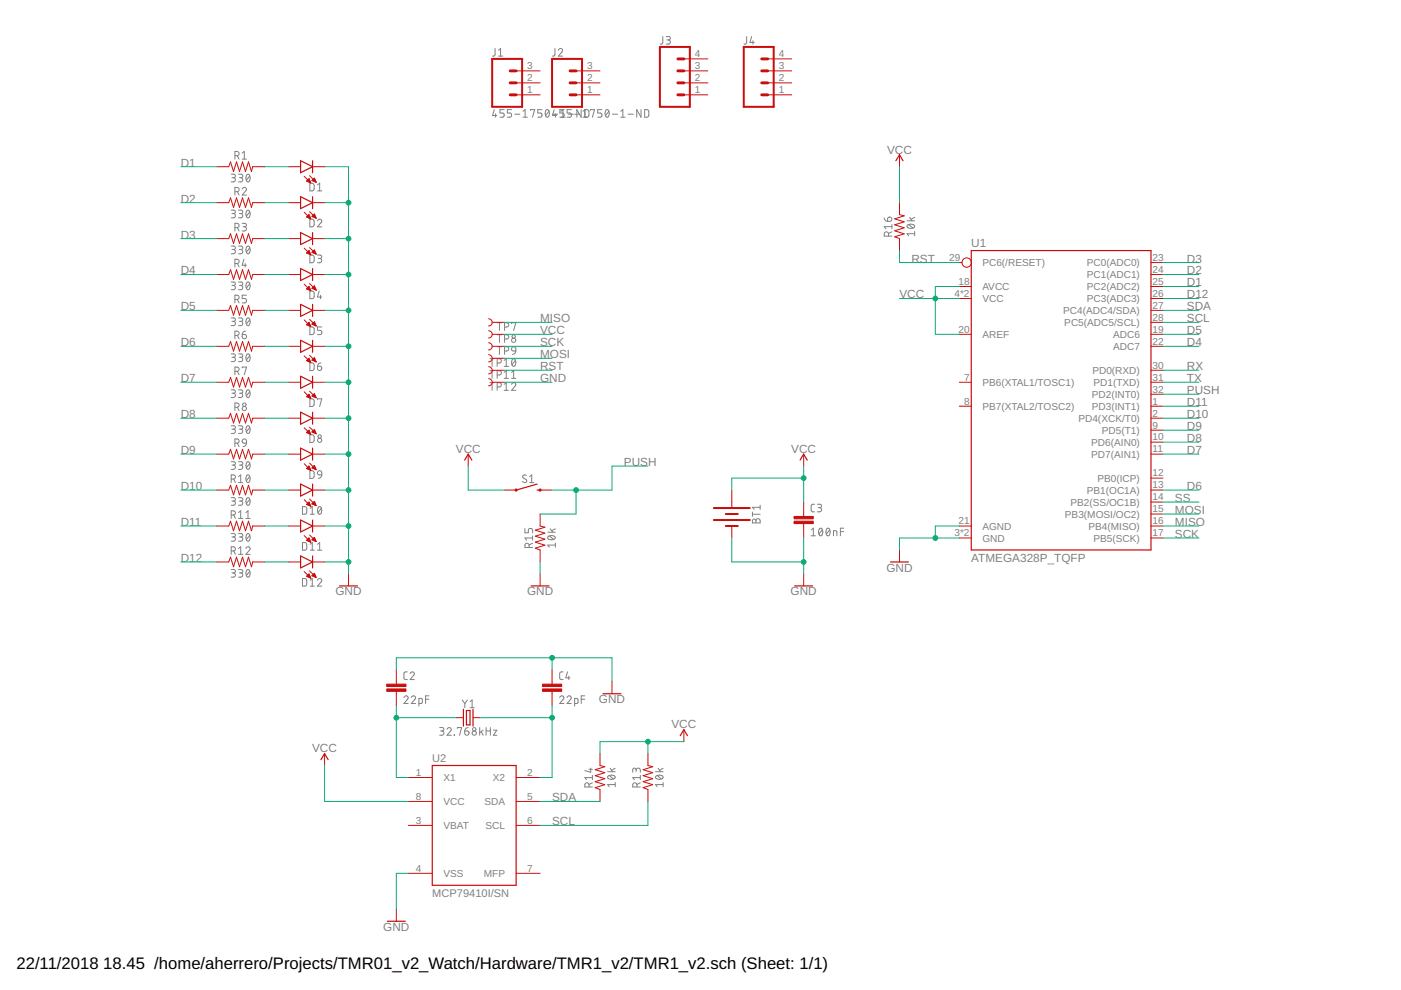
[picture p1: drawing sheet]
<svg xmlns="http://www.w3.org/2000/svg" width="297mm" height="210mm" viewBox="0 0 297 210" stroke-linecap="round" stroke-linejoin="round" font-family="sans-serif">
<g fill="none" stroke="#808080" stroke-width=".21">
<path d="M105 10.3l-.1 1.4-.5 .2M105.7 11.9h.9M105.7 10.6l.4-.3v1.6M117.7 10.3l-.1 1.4-.5 .2M118.4 10.6a.44 .44 0 0 1 .6-.3 .44 .44 0 0 1 .1 .7l-.7 .9h.9M140.5 7.7v1.4l-.5 .3M141.2 7.7h.6a.36 .36 0 0 1 .3 .4 .36 .36 0 0 1-.3 .4h-.4M141.7 8.5a.44 .44 0 0 1 .4 .4 .44 .44 0 0 1-.4 .5h-.5M158.3 7.7v1.4l-.5 .3M159.4 7.7l-.4 1.3h.9M159.6 8.6v.8M49 36.9h.6a.37 .37 0 0 1 .3 .4 .37 .37 0 0 1-.3 .4h-.4"/>
<path d="M49.5 37.7a.44 .44 0 0 1 .4 .4 .44 .44 0 0 1-.4 .5h-.5M49.8 33h.4a.46 .46 0 0 0 .5-.4 .46 .46 0 0 0-.5-.5h-.4v1.6M50.3 33l.4 .7M50.6 36.9h.5a.37 .37 0 0 1 .4 .4 .37 .37 0 0 1-.4 .4h-.3M51 37.7a.44 .44 0 0 1 .5 .4 .44 .44 0 0 1-.5 .5h-.4M51.4 32.5l.4-.4v1.6M51.4 33.7h.9M52.3 37l.3-.1a.97 .97 0 0 1 0 1.7 1.02 1.02 0 0 1-.3-1.6zM53 37.3l-.8 .9M65.7 38.8l.6 .1 .3 .2v.9l-.3 .4-.6 .1zM67.3 39.2l.5-.4v1.7M104.8 23.2l-.4 1.3h.9"/>
<path d="M105.1 24.1v.7M106.9 23.2h-.9v.8h.5a.45 .45 0 0 1 .4 .4 .45 .45 0 0 1-.4 .4h-.5M108.5 23.2h-.9v.8h.5a.45 .45 0 0 1 .4 .4 .45 .45 0 0 1-.4 .4h-.5M109.1 24.2h1.1M110.9 24.8h.9M110.9 23.6l.4-.4v1.6M112.5 23.4v-.2h.9l-.5 1.6M114.9 23.2h-.9v.8h.6a.45 .45 0 0 1 .3 .4 .45 .45 0 0 1-.3 .4h-.6M115.8 23.3l.2-.1a.95 .95 0 0 1 0 1.6 1 1 0 0 1-.2-1.5zM116.4 23.6l-.7 .9M117.2 24.2h1M117.5 23.2l-.4 1.3h.9"/>
<path d="M117.8 24.1v.7M118.7 24.8h1.1M118.9 23.6l.5-.4v1.6M119.6 23.2h-.9v.8h.5a.45 .45 0 0 1 .4 .4 .45 .45 0 0 1-.4 .4M120.5 24.2h1.1M121.2 23.2h-1v.8h.6a.45 .45 0 0 1 .4 .4 .45 .45 0 0 1-.4 .4h-.6M121.8 24.2h1.1M123.2 23.2v1.6l-.9-1.6v1.6M123.6 24.8h.9M123.6 23.6l.4-.4v1.6M124 24.8v-1.6l.6 .1 .2 .2v1.1l-.4 .2M125.2 23.4v-.2h.8l-.4 1.6"/>
<path d="M127.6 23.2h-.9v.8h.6a.45 .45 0 0 1 .3 .4 .45 .45 0 0 1-.3 .4h-.6M128.5 23.3l.2-.1a.95 .95 0 0 1 0 1.6 1 1 0 0 1-.2-1.5zM129.1 23.6l-.7 .9M129.9 24.2h1M131.6 24.8h.9M131.6 23.6l.5-.4v1.6M133.2 24.2h1.1M135.9 23.2v1.6l-.9-1.6v1.6M136.7 23.2l.6 .1 .2 .2v1.1l-.2 .2h-.6zM49 44.6h.6a.36 .36 0 0 1 .3 .3 .36 .36 0 0 1-.3 .4h-.4M49 52.2h.6a.36 .36 0 0 1 .3 .3 .36 .36 0 0 1-.3 .4h-.4M49 59.8h.6a.36 .36 0 0 1 .3 .4 .36 .36 0 0 1-.3 .3h-.4"/>
<path d="M49.5 45.3a.46 .46 0 0 1 .4 .4 .46 .46 0 0 1-.4 .5h-.5M49.5 52.9a.46 .46 0 0 1 .4 .5 .46 .46 0 0 1-.4 .4h-.5M49.8 40.6h.4a.46 .46 0 0 0 .5-.4 .46 .46 0 0 0-.5-.5h-.4v1.7M49.8 48.3h.4a.46 .46 0 0 0 .5-.5 .46 .46 0 0 0-.5-.5h-.4v1.7M49.8 55.9h.4a.46 .46 0 0 0 .5-.5 .46 .46 0 0 0-.5-.4h-.4v1.6M50.3 40.6l.4 .8M50.3 48.3l.4 .7M50.3 55.9l.4 .7M50.6 44.6h.5a.36 .36 0 0 1 .4 .3 .36 .36 0 0 1-.4 .4h-.3M50.6 52.2h.5a.36 .36 0 0 1 .4 .3 .36 .36 0 0 1-.4 .4h-.3M50.6 59.8h.5a.36 .36 0 0 1 .4 .4 .36 .36 0 0 1-.4 .3h-.3M51 45.3a.46 .46 0 0 1 .5 .4 .46 .46 0 0 1-.5 .5h-.4"/>
<path d="M51 52.9a.46 .46 0 0 1 .5 .5 .46 .46 0 0 1-.5 .4h-.4M51.4 40.1a.44 .44 0 0 1 .6-.3 .44 .44 0 0 1 .1 .6l-.7 1h.9M51.4 47.3h.5a.36 .36 0 0 1 .4 .4 .36 .36 0 0 1-.4 .4h-.4M51.7 55l-.3 1.2h.9M51.8 48.1a.46 .46 0 0 1 .5 .4 .46 .46 0 0 1-.5 .5h-.4M52 55.9v.7M52.3 44.7l.3-.1a.97 .97 0 0 1 0 1.6 1.02 1.02 0 0 1-.3-1.5zM52.3 52.3l.3-.1a.97 .97 0 0 1 0 1.6 1.02 1.02 0 0 1-.3-1.5zM52.3 59.9l.3-.1a.97 .97 0 0 1 0 1.6 1.02 1.02 0 0 1-.3-1.5zM53 44.9l-.8 .9M53 52.5l-.8 .9M65.7 46.5h.6l.3 .2v.9l-.3 .4-.6 .1z"/>
<path d="M65.7 54.1h.6l.3 .3v.9l-.3 .4h-.6zM67.3 46.8a.45 .45 0 0 1 .6-.3 .45 .45 0 0 1 .2 .7l-.8 .9h.9M67.3 54.1h.6a.36 .36 0 0 1 .3 .3 .36 .36 0 0 1-.3 .4h-.4M67.3 40.5h.9M67.8 54.8a.46 .46 0 0 1 .4 .5 .46 .46 0 0 1-.4 .4h-.5M187.5 46.2l.3 .6 .4 .1M188.3 46.1a.46 .46 0 0 1 .7 .2 .46 .46 0 0 1-.3 .6h-.5zM188.4 50.1v-.5a.46 .46 0 0 0-.5-.5 .46 .46 0 0 0-.4 .5v.5h1.6M189.1 49.1l-.7 .4M189.1 48h-1.6l.3 .5M189.1 47.6v.9M192.3 46.8h1.6"/>
<path d="M192.4 47.7a1.02 1.02 0 0 1 1.5 .3 .97 .97 0 0 1-1.6 0zM192.7 47.6l.9 .7M192.8 46.1l.6 .7M193.9 49.6h-1.6l.4 .4M193.9 49.1v.9M193.9 46.1l-.7 .4M49 67.4h.6a.36 .36 0 0 1 .3 .4 .36 .36 0 0 1-.3 .3h-.4M49 75h.6a.36 .36 0 0 1 .3 .4 .36 .36 0 0 1-.3 .4h-.4M49.5 60.5a.46 .46 0 0 1 .4 .5 .46 .46 0 0 1-.4 .4h-.5M49.5 68.1a.46 .46 0 0 1 .4 .5 .46 .46 0 0 1-.4 .4h-.5M49.5 75.8a.46 .46 0 0 1 .4 .4 .46 .46 0 0 1-.4 .5h-.5M49.8 63.5h.4a.46 .46 0 0 0 .5-.5 .46 .46 0 0 0-.5-.4h-.4v1.6"/>
<path d="M49.8 71.1h.4a.46 .46 0 0 0 .5-.4 .46 .46 0 0 0-.5-.5h-.4v1.6M49.8 78.7h.4a.46 .46 0 0 0 .5-.4 .46 .46 0 0 0-.5-.5h-.4v1.7M50.3 63.5l.4 .7M50.3 71.1l.4 .7M50.3 78.7l.4 .8M50.6 67.4h.5a.36 .36 0 0 1 .4 .4 .36 .36 0 0 1-.4 .3h-.3M50.6 75h.5a.36 .36 0 0 1 .4 .4 .36 .36 0 0 1-.4 .4h-.3M51 60.5a.46 .46 0 0 1 .5 .5 .46 .46 0 0 1-.5 .4h-.4M51 68.1a.46 .46 0 0 1 .5 .5 .46 .46 0 0 1-.5 .4h-.4M51 75.8a.46 .46 0 0 1 .5 .4 .46 .46 0 0 1-.5 .5h-.4M51.4 70.9h.5a.45 .45 0 0 1 .4 .5 .45 .45 0 0 1-.5 .4 .45 .45 0 0 1-.4-.4zM51.4 78v-.2h.9l-.5 1.7"/>
<path d="M52.1 70.2l-.6 .3-.1 .4M52.3 62.6h-.9v.7h.5a.46 .46 0 0 1 .4 .5 .46 .46 0 0 1-.4 .4h-.5M52.3 67.5l.3-.1a.97 .97 0 0 1 0 1.6 1.02 1.02 0 0 1-.3-1.5zM52.3 75.1l.3-.1a.97 .97 0 0 1 0 1.7 1.02 1.02 0 0 1-.3-1.6zM53 60.2l-.8 .9M53 67.8l-.8 .9M53 75.4l-.8 .9M65.7 61.7h.6l.3 .3v.9l-.3 .4h-.6zM65.7 69.3l.6 .1 .3 .2v.9l-.3 .4-.6 .1zM65.7 76.9l.6 .1 .3 .2v.9l-.3 .4-.6 .1zM67.3 77.7h.6a.45 .45 0 0 1 .3 .5 .45 .45 0 0 1-.5 .4 .45 .45 0 0 1-.4-.5zM67.7 61.7l-.4 1.3h.9"/>
<path d="M67.9 62.6v.7M68 76.9l-.4 .2-.3 .6M68.2 69.3h-.9v.7h.6a.46 .46 0 0 1 .3 .5 .46 .46 0 0 1-.3 .5h-.6M103.9 76.1h.9M103.9 78.6h.9M104.3 76.1v1.6M104.3 78.6v1.6M105.4 77h.5a.46 .46 0 0 0 .4-.5 .46 .46 0 0 0-.4-.4h-.5v1.6M105.4 79.5h.5a.46 .46 0 0 0 .4-.5 .46 .46 0 0 0-.4-.4h-.5v1.6M105.4 71h.9M105.4 68.4h.9M105.4 73.5h.9"/>
<path d="M105.9 68.4v1.7M105.9 71v1.6M105.9 73.5v1.6M106.9 76.4l.4-.3v1.6M106.9 79l.4-.4v1.6M106.9 77.7h.9M107 69.3h.4a.46 .46 0 0 0 .5-.4 .46 .46 0 0 0-.5-.5h-.4v1.7M107 71.9h.4a.46 .46 0 0 0 .5-.5 .46 .46 0 0 0-.5-.4h-.4v1.6M107 74.4h.4a.46 .46 0 0 0 .5-.4 .46 .46 0 0 0-.5-.5h-.4v1.6M108.5 68.6v-.2h.9l-.5 1.7M108.5 79l.4-.4v1.6M108.6 73.6l.3-.1 .3 .1 .2 .8-.8-.1-.1-.3z"/>
<path d="M108.7 76.2l.1-.1a.8 .8 0 0 1 .6 .5 .8 .8 0 0 1-.2 .8l-.3 .3a1.04 1.04 0 0 1-.2-1.5zM109.3 76.4l-.8 .9M109.4 74.4l-.3 .6-.5 .1M49 82.7h.6a.36 .36 0 0 1 .3 .3 .36 .36 0 0 1-.3 .4h-.4M49 90.3h.6a.36 .36 0 0 1 .3 .3 .36 .36 0 0 1-.3 .4h-.4M49 97.9h.6a.36 .36 0 0 1 .3 .4 .36 .36 0 0 1-.3 .3h-.4M49.5 83.4a.46 .46 0 0 1 .4 .4 .46 .46 0 0 1-.4 .5h-.5M49.5 91a.46 .46 0 0 1 .4 .5 .46 .46 0 0 1-.4 .4h-.5M49.5 98.6a.46 .46 0 0 1 .4 .5 .46 .46 0 0 1-.4 .4h-.5M49.8 86.4h.4a.46 .46 0 0 0 .5-.5 .46 .46 0 0 0-.5-.5h-.4v1.7M49.8 94h.4a.44 .44 0 0 0 .5-.5 .44 .44 0 0 0-.5-.4h-.4v1.6M50.3 86.4l.4 .7"/>
<path d="M50.3 94l.4 .7M50.6 82.7h.5a.36 .36 0 0 1 .4 .3 .36 .36 0 0 1-.4 .4h-.3M50.6 90.3h.5a.36 .36 0 0 1 .4 .3 .36 .36 0 0 1-.4 .4h-.3M50.6 97.9h.5a.36 .36 0 0 1 .4 .4 .36 .36 0 0 1-.4 .3h-.3M51 83.4a.46 .46 0 0 1 .5 .4 .46 .46 0 0 1-.5 .5h-.4M51 91a.46 .46 0 0 1 .5 .5 .46 .46 0 0 1-.5 .4h-.4M51 98.6a.46 .46 0 0 1 .5 .5 .46 .46 0 0 1-.5 .4h-.4M51.5 93.2l.3-.1 .3 .1 .2 .8-.8-.1-.1-.4zM52.3 94l-.2 .4-.6 .3M52.3 82.8l.3-.1a.97 .97 0 0 1 0 1.6 1.02 1.02 0 0 1-.3-1.5zM52.3 90.4l.3-.1a.97 .97 0 0 1 0 1.6 1.03 1.03 0 0 1-.3-1.5zM52.3 98l.3-.1a.97 .97 0 0 1 0 1.6 1.03 1.03 0 0 1-.3-1.5z"/>
<path d="M53 83l-.8 .9M53 90.6l-.8 .9M53 98.3l-.8 .8M65.7 84.6h.6l.3 .2v.9l-.3 .4-.6 .1zM65.7 92.2h.6l.3 .3v.8l-.3 .5h-.6zM65.7 99.8h.6l.3 .3v.9l-.3 .4h-.6zM67.3 84.7v-.1h.9l-.4 1.6M67.5 99.9l.3-.1 .3 .1 .1 .8-.8-.1-.1-.4zM103.9 81.1h.9M104.3 81.1v1.7M105.4 82h.5a.46 .46 0 0 0 .4-.4 .46 .46 0 0 0-.4-.5h-.5v1.7M106.9 81.5l.4-.4v1.7"/>
<path d="M106.9 80.2h.9M106.9 82.8h.9M108.5 81.5a.44 .44 0 0 1 .6-.4 .44 .44 0 0 1 .1 .8l-.7 .9h.9M108.5 80.2h.9M49 105.5h.6a.36 .36 0 0 1 .3 .4 .36 .36 0 0 1-.3 .3h-.4M49 113.1h.6a.36 .36 0 0 1 .3 .4 .36 .36 0 0 1-.3 .4h-.4M49 101.6h.5a.44 .44 0 0 0 .4-.5 .44 .44 0 0 0-.4-.4h-.5v1.6M49 109.2h.5a.44 .44 0 0 0 .4-.4 .44 .44 0 0 0-.4-.5h-.5v1.6M49 116.8h.5a.44 .44 0 0 0 .4-.4 .44 .44 0 0 0-.4-.5h-.5v1.6M49.5 106.2a.44 .44 0 0 1 .4 .5 .44 .44 0 0 1-.4 .4h-.5M49.5 113.9a.44 .44 0 0 1 .4 .4 .44 .44 0 0 1-.4 .4h-.5M49.6 101.6l.3 .7"/>
<path d="M49.6 109.2l.3 .7M49.6 116.8l.3 .7M50.6 105.5h.5a.36 .36 0 0 1 .4 .4 .36 .36 0 0 1-.4 .3h-.3M50.6 113.1h.5a.36 .36 0 0 1 .4 .4 .36 .36 0 0 1-.4 .4h-.3M50.6 102.3h.9M50.6 101l.4-.3v1.6M50.6 108.7l.4-.4v1.6M50.6 116.3l.4-.4v1.6M50.6 109.9h.9M50.6 117.5h.9M51 106.2a.44 .44 0 0 1 .5 .5 .44 .44 0 0 1-.5 .4h-.4M51 113.9a.44 .44 0 0 1 .5 .4 .44 .44 0 0 1-.5 .4h-.4"/>
<path d="M52.1 116.3a.44 .44 0 0 1 .7-.4 .44 .44 0 0 1 .1 .7l-.8 .9h.9M52.1 109.9h.9M52.1 108.7l.5-.4v1.6M52.3 105.6l.3-.1a.95 .95 0 0 1 0 1.6 1 1 0 0 1-.3-1.5zM52.3 113.2l.3-.1a.95 .95 0 0 1 0 1.6 1 1 0 0 1-.3-1.5zM52.3 100.8l.3-.1a.95 .95 0 0 1 0 1.6 1.06 1.06 0 0 1-.3-1.5zM52.9 101l-.7 .9M53 105.9l-.8 .9M53 113.5l-.8 .9M64.1 107.4h.7l.2 .3v.9l-.2 .4h-.7zM64.1 115l.7 .1 .2 .2v.9l-.2 .4h-.7zM65.8 109h.9"/>
<path d="M65.8 107.8l.4-.4v1.6M65.8 115.4l.4-.4v1.6M65.8 116.6h.9M67.3 115.4l.5-.4v1.6M67.3 116.6h.9M67.5 107.5l.3-.1a.95 .95 0 0 1 0 1.6 1 1 0 0 1-.3-1.5zM68.1 107.8l-.7 .9M68.2 100.7l-.3 .6-.4 .1M111.3 112.1v.9h.7v-.6a.46 .46 0 0 1 .5-.4 .46 .46 0 0 1 .4 .4v.6M111.6 100.8l-.6-.1-.2 .3 .1 .3 .7 .4a.42 .42 0 0 1-.1 .6 .42 .42 0 0 1-.6-.1l-.1-.1M112.2 116.1v-.5a.44 .44 0 0 0-.5-.4 .44 .44 0 0 0-.4 .4v.5h1.6M112.3 101l.4-.3v1.6"/>
<path d="M112.3 102.3h.9M112.9 115.2l-.7 .3M112.9 114.1h-1.6l.4 .4M112.9 113.6v.9M116.1 112.8h1.7M116.2 113.7a1.03 1.03 0 0 1 1.6 .3 .97 .97 0 0 1-1.7 0zM116.5 113.6l.9 .8M116.6 112.1l.6 .7M117.8 115.6h-1.7l.4 .4M117.8 115.1v.9M117.8 112.1l-.8 .4M159.5 108.6v.9"/>
<path d="M159.5 109h1.7M159.6 110.2l.4-.1 .3 .3a.44 .44 0 0 1 .4-.4 .44 .44 0 0 1 .5 .4v.5h-1.7zM160.3 110.4v.5M161.2 107.1v.9M161.2 107.6h-1.7l.4 .4M172 112.4l.4-.4v1.6M172 113.6h.9M172.7 106.9h-.5l-.2 .4v1l.2 .2h.5M173.3 106.9h.5a.36 .36 0 0 1 .4 .4 .36 .36 0 0 1-.4 .3h-.3M173.7 107.6a.44 .44 0 0 1 .5 .5 .44 .44 0 0 1-.5 .4h-.4M173.8 112.1l.2-.1a.93 .93 0 0 1 0 1.6 1.02 1.02 0 0 1-.2-1.5zM174.3 112.4l-.7 .8"/>
<path d="M175.3 112.1l.3-.1a.93 .93 0 0 1 0 1.6 1.02 1.02 0 0 1-.3-1.5zM175.9 112.4l-.7 .8M176.7 113.6v-1.1l.7 .2v.9M178.2 112.7h.7M178.9 112h-.7v1.6M49 120.8h.6a.36 .36 0 0 1 .3 .3 .36 .36 0 0 1-.3 .4h-.4M49.5 121.5a.44 .44 0 0 1 .4 .4 .44 .44 0 0 1-.4 .5h-.5M50.6 120.8h.5a.36 .36 0 0 1 .4 .3 .36 .36 0 0 1-.4 .4h-.3M51 121.5a.44 .44 0 0 1 .5 .4 .44 .44 0 0 1-.5 .5h-.4M52.3 120.9l.3-.1a.95 .95 0 0 1 0 1.6 1 1 0 0 1-.3-1.5zM53 121.1l-.8 .9M64.1 122.7h.7l.2 .2v.9l-.2 .4-.7 .1z"/>
<path d="M65.8 123l.4-.3v1.6M65.8 124.3h.9M67.3 123a.45 .45 0 0 1 .6-.3 .45 .45 0 0 1 .2 .7l-.8 .9h.9M85.6 147.9a.44 .44 0 0 1 .7-.3 .44 .44 0 0 1 .1 .7l-.8 .9h1M86.4 142.5h-.5l-.3 .3 .1 1.1 .2 .2h.5M87 142.8a.44 .44 0 0 1 .6-.3 .44 .44 0 0 1 .1 .7l-.7 .9h.8M87.2 147.9a.44 .44 0 0 1 .6-.3 .44 .44 0 0 1 .2 .7l-.8 .9h.9M88.8 149.2l.6-.1 .1-.1-.1-.9h-.6v1.6M90.2 148.3h.8M91 147.5h-.8v1.7M93.2 154.3h.6a.36 .36 0 0 1 .3 .3 .36 .36 0 0 1-.3 .4h-.4M93.7 155a.46 .46 0 0 1 .4 .4 .46 .46 0 0 1-.4 .5h-.5"/>
<path d="M94.8 154.6a.44 .44 0 0 1 .6-.3 .44 .44 0 0 1 .1 .7l-.7 .9h.9M96.3 155.8l.1 .1zM97 154.5v-.2h.9l-.5 1.6M98 148.4l.6 .8M98.5 155h.6a.45 .45 0 0 1 .3 .5 .45 .45 0 0 1-.4 .4 .45 .45 0 0 1-.5-.5zM98.6 149.2v.9M99.1 148.4l-.5 .8M99.3 154.3l-.6 .3-.2 .4M99.7 148.8l.4-.4v1.7M99.7 150.1h.9M101.7 154.3v1.6M102 155.1l.4 .8"/>
<path d="M102.4 154.8l-.7 .5M103.1 155h.9M103.1 154.3v1.6M104 154.3v1.6M104.6 154.8h.7l-.7 1.1h.7M118.7 147.9a.44 .44 0 0 1 .6-.3 .44 .44 0 0 1 .1 .7l-.7 .9h.8M119.4 142.5h-.5l-.2 .3v1.1l.2 .2h.5M120.2 147.9a.44 .44 0 0 1 .6-.3 .44 .44 0 0 1 .2 .7l-.8 .9h.9M120.3 142.5l-.3 1.2h.9M120.6 143.4v.7M121.8 149.2l.6-.1 .1-.1 .1-.6-.2-.3h-.6v1.6M123.2 148.3h.8"/>
<path d="M124 147.5h-.8v1.7M124.9 166.9v-.5a.44 .44 0 0 0-.5-.4 .44 .44 0 0 0-.4 .4v.5h1.6M124.9 163.1h.7M125.2 162.9v.8l-1.2-.3M125.6 164.9h-1.6l.4 .4M125.6 166l-.7 .3M125.6 164.4v.9M128.8 163.6h1.6M128.9 164.5a1 1 0 0 1 1.5 .3 .95 .95 0 0 1-1.6 0zM129.2 164.4l.9 .8M129.3 162.9l.6 .7M130.4 166.3h-1.6l.4 .5"/>
<path d="M130.4 165.9v.9M130.4 162.9l-.7 .4M134.9 163.3a.44 .44 0 0 1 .4-.4 .44 .44 0 0 1 .5 .4v.4M134.9 163.6v-.4a.36 .36 0 0 0-.4-.3 .36 .36 0 0 0-.3 .3v.5M135 166.9v-.5a.44 .44 0 0 0-.4-.4 .44 .44 0 0 0-.4 .4v.5h1.6M135.8 166l-.8 .3M135.8 164.9h-1.6l.3 .4M135.8 164.4v.9M139 163.6h1.6M139.1 164.5a1 1 0 0 1 1.5 .3 .95 .95 0 0 1-1.6 0zM139.3 164.4l.9 .8M139.5 162.9l.6 .7"/>
<path d="M140.6 166.3h-1.6l.3 .5M140.6 165.9v.9M140.6 162.9l-.8 .4"/>
<circle cx="108.9" cy="71.3" r=".36"/>
<circle cx="108.9" cy="72.2" r=".46"/>
<circle cx="51.8" cy="85.8" r=".37"/>
<circle cx="51.8" cy="86.6" r=".45"/>
<circle cx="67.8" cy="92.5" r=".36"/>
<circle cx="67.8" cy="93.4" r=".44"/>
<circle cx="100.5" cy="154.6" r=".36"/>
<circle cx="100.6" cy="155.4" r=".46"/>
</g>
<g fill="none" stroke="#c90d0c" stroke-width=".25">
<path d="M63.7 34.1l2.6 1.2-2.6 1.3zM66.3 34.1v2.5M189.9 34.1l.8-1.3 .8 1.3M63.7 41.7l2.6 1.3-2.6 1.2zM63.7 49.3l2.6 1.3-2.6 1.3zM63.7 56.9l2.6 1.3-2.6 1.3zM66.3 41.7v2.5M66.3 49.3v2.6M66.3 56.9v2.6M205.9 53.1h38.1v63.5h-38.1zM63.7 64.5l2.6 1.3-2.6 1.3zM63.7 72.2l2.6 1.2-2.6 1.3z"/>
<path d="M63.7 79.8l2.6 1.2-2.6 1.3zM66.3 64.5v2.6M66.3 72.2v2.5M66.3 79.8v2.5M63.7 87.4l2.6 1.3-2.6 1.2zM63.7 95l2.6 1.3-2.6 1.3zM66.3 87.4v2.5M66.3 95v2.6M98.5 97.6l.8-1.3 .7 1.3M169.6 97.6l.8-1.3 .8 1.3M63.7 102.6l2.6 1.3-2.6 1.3zM63.7 110.3l2.6 1.2-2.6 1.3z"/>
<path d="M63.7 117.9l2.6 1.2-2.6 1.3zM66.3 102.6v2.6M66.3 110.3v2.5M66.3 117.9v2.5M113.9 103.9h.6M113.9 102.6l-4.5 1.3M188.8 119.1h3.8M72 124.2h3.8M112.6 124.2h3.8M168.5 124.2h3.8M98.3 150.4v3.5M98.9 150.6h.8v3.1h-.8z"/>
<path d="M100.3 150.4v3.5M127.8 147.1h3.9M144.2 156l.8-1.3 .8 1.3M68.1 161.1l.7-1.3 .8 1.3M91.7 162.3h17.7v25.4h-17.7zM82.1 195.3h3.8"/>
</g>
<g fill="none" stroke="#c90d0c" stroke-width=".21">
<path d="M109.4 17.6h5.1M109.4 15h5.1M122.1 17.6h5.1M122.1 15h5.1M145 17.6h5.1M145 15h5.1M145 12.5h5.1M162.8 17.6h5.1M162.8 15h5.1M162.8 12.5h5.1M46 35.3h2.5l.4-1 .6 2.1 .6-2.1 .7 2.1 .6-2.1 .6 2.1 .7-2.1 .6 2.1 .3-1.1h2.5M61.2 35.3h2.5"/>
<path d="M64.5 37.4l1.4 1.4M65 38.4l.5-.5 .4 .9zM65.1 38.3h.6M65.1 38.4h.6M65.2 38.2h.4M65.3 38.1h.3M65.4 38.6h.4M65.4 38h.1M65.6 37.3l1.4 1.4M65.7 38.7h.1M66.1 38.3l.6-.5 .3 .9zM66.2 38.2h.6"/>
<path d="M66.3 35.3h2.5M66.3 38.3h.6M66.3 38.1h.5M66.4 38h.3M66.5 38.4h.5M66.6 37.8h.1M66.8 38.6h.2M109.4 20.1h5.1M122.1 20.1h5.1M145 20.1h5.1M162.8 20.1h5.1M190.7 32.8v2.5"/>
<path d="M46 58.2h2.5l.4-1 .6 2 .6-2 .7 2 .6-2 .6 2 .7-2 .6 2 .3-1h2.5M46 43h2.5l.4-1 .6 2 .6-2 .7 2 .6-2 .6 2 .7-2 .6 2 .3-1h2.5M46 50.6h2.5l.4-1 .6 2 .6-2 .7 2 .6-2 .6 2 .7-2 .6 2 .3-1h2.5M61.2 58.2h2.5M61.2 43h2.5M61.2 50.6h2.5M64.5 45l1.4 1.4M64.5 52.6l1.4 1.4M65 53.6l.5-.5 .4 .9zM65 53.6h.7M65.1 46h.6M65.1 45.9h.6"/>
<path d="M65.1 53.5h.6M65.2 45.8h.4M65.2 53.4h.4M65.3 45.7h.3M65.3 53.8h.5M65.3 53.3h.3M65.4 46.2h.4M65.4 45.6h.1M65.5 53.2h.1M65.5 45.5l-.5 .5 .9 .4M65.5 45.5l.4 .9M65.6 53.9h.2"/>
<path d="M65.6 44.9l1.4 1.4M65.6 46.3h.2M65.6 52.5l1.4 1.4M65.9 54h.1M66.1 45.9l.6-.5 .3 .9zM66.1 53.5l.6-.5 .3 .9zM66.2 53.5h.7M66.2 45.8h.6M66.2 45.9h.7M66.2 53.4h.6M66.3 58.2h2.5M66.3 43h2.5"/>
<path d="M66.3 50.6h2.5M66.3 45.7h.5M66.4 53.3h.4M66.5 45.6h.2M66.5 53.6h.4M66.5 53.2h.2M66.5 46h.4M66.6 45.4h.1M66.6 53h.1M66.8 53.8h.2M66.8 46.2h.2M190.7 43v2.5l1 .3-2 .6 2 .6-2 .7 2 .6-2 .6 2 .7-2 .6 1 .4v2.5"/>
<path d="M203.4 55.7h.6M244 58.2h2.6M244 55.7h2.6M46 73.4h2.5l.4-1 .6 2 .6-2 .7 2 .6-2 .6 2 .7-2 .6 2 .3-1h2.5M46 65.8h2.5l.4-1 .6 2 .6-2 .7 2 .6-2 .6 2 .7-2 .6 2 .3-1h2.5M61.2 73.4h2.5M61.2 65.8h2.5M64.5 60.2l1.4 1.4M64.5 67.8l1.4 1.4M64.5 75.5l1.4 1.4M65 61.2h.7M65 68.9l.5-.6 .4 .9z"/>
<path d="M65 76.5l.5-.5 .4 .9zM65 68.8h.7M65 76.4h.7M65.1 61.1h.6M65.1 68.7h.6M65.2 76.3h.5M65.2 76.6h.5M65.2 69h.6M65.2 61h.4M65.3 61.4h.5M65.3 68.6h.3M65.3 76.2h.3"/>
<path d="M65.4 60.9h.2M65.4 68.5h.2M65.4 76.1h.2M65.4 76.7h.4M65.5 60.8h.1M65.5 60.7l-.5 .6 .9 .3M65.5 60.7l.4 .9M65.5 69.1h.3M65.5 68.4h.1M65.6 61.5h.2M65.6 60.1l1.4 1.4M65.6 67.7l1.4 1.4"/>
<path d="M65.6 75.3l1.4 1.4M65.7 76.8h.1M65.8 69.2h.1M65.8 61.6h.1M66.1 61.1h.8M66.1 61.1l.9 .4M66.1 68.7h.8M66.1 68.7l.9 .4M66.1 76.3l.9 .4M66.1 76.3l.6-.5 .3 .9M66.2 76.3h.6M66.3 61h.5"/>
<path d="M66.3 73.4h2.5M66.3 65.8h2.5M66.3 68.6h.5M66.3 76.2h.5M66.3 76.4h.6M66.4 60.9h.4M66.4 68.8h.5M66.4 68.5h.4M66.4 61.2h.5M66.4 76.1h.3M66.5 60.8h.2M66.5 68.4h.2"/>
<path d="M66.5 76h.2M66.6 60.6h.1M66.6 76.6h.4M66.6 68.2h.1M66.7 60.6l-.6 .5M66.7 60.6l.3 .9M66.7 69h.3M66.7 68.2l-.6 .5M66.7 68.2l.3 .9M66.7 61.4h.3M66.9 76.7h.1M67 69.1h.1"/>
<path d="M67 61.5h.1M103.6 67.6a.76 .76 0 0 1 .8 .7 .76 .76 0 0 1-.8 .8M103.6 70.1a.76 .76 0 0 1 .8 .8 .76 .76 0 0 1-.8 .7M103.6 72.7a.76 .76 0 0 1 .8 .7 .76 .76 0 0 1-.8 .8M103.6 75.2a.76 .76 0 0 1 .8 .8 .76 .76 0 0 1-.8 .7M103.6 77.7a.76 .76 0 0 1 .8 .8 .76 .76 0 0 1-.8 .8M104.4 70.9h2.5M104.4 78.5h2.5M104.4 73.4h2.5M104.4 68.3h2.5M104.4 76h2.5M203.4 63.3h2.5"/>
<path d="M203.4 70.9h2.5M203.4 60.7h2.5M244 63.3h2.6M244 70.9h2.6M244 60.7h2.6M244 78.5h2.6M244 73.4h2.6M244 68.3h2.6M244 65.8h2.6M46 81h2.5l.4-1 .6 2.1 .6-2.1 .7 2.1 .6-2.1 .6 2.1 .7-2.1 .6 2.1 .3-1.1h2.5M46 96.3h2.5l.4-1 .6 2 .6-2 .7 2 .6-2 .6 2 .7-2 .6 2 .3-1h2.5M46 88.7h2.5l.4-1 .6 2 .6-2 .7 2 .6-2 .6 2 .7-2 .6 2 .3-1h2.5"/>
<path d="M61.2 81h2.5M61.2 96.3h2.5M61.2 88.7h2.5M64.5 83.1l1.4 1.4M64.5 90.7l1.4 1.4M64.5 98.3l1.4 1.4M65 84.1l.5-.5 .4 .9zM65 91.7l.5-.5 .4 .9zM65 99.4h.7M65.1 84h.6M65.1 91.8h.6M65.1 91.6h.6"/>
<path d="M65.1 99.2h.6M65.1 84.2h.6M65.2 83.9h.4M65.2 91.5h.4M65.2 99.1h.4M65.3 83.8h.3M65.3 91.4h.3M65.3 99.5h.5M65.3 99h.3M65.4 91.9h.4M65.4 84.3h.4M65.4 83.7h.1"/>
<path d="M65.4 91.3h.1M65.5 98.9h.1M65.5 98.8l.4 .9-.9-.4zM65.6 99.6h.2M65.6 83l1.4 1.3M65.6 90.6l1.4 1.4M65.6 92h.2M65.6 98.2l1.4 1.4M65.7 84.4h.1M66.1 84l.6-.5 .3 .8zM66.1 91.6l.6-.5 .3 .9zM66.1 99.2l.6-.5 .3 .9z"/>
<path d="M66.2 83.9h.6M66.2 99.2h.7M66.2 91.5h.6M66.2 91.6h.7M66.2 99.1h.6M66.3 81h2.5M66.3 96.3h2.5M66.3 88.7h2.5M66.3 84h.6M66.3 83.8h.5M66.3 91.4h.5M66.4 99h.4"/>
<path d="M66.4 83.7h.3M66.5 91.3h.2M66.5 99.4h.4M66.5 98.9h.2M66.5 91.8h.4M66.5 83.6h.2M66.6 84.2h.4M66.6 91.2h.1M66.6 98.8h.1M66.8 99.5h.2M66.8 91.9h.2M66.8 84.3h.2"/>
<path d="M99.3 96.3v2.5M103.6 80.3a.76 .76 0 0 1 .8 .7 .76 .76 0 0 1-.8 .8M104.4 81h2.5M170.4 96.3v2.5M203.4 86.1h2.5M203.4 81h2.5M244 86.1h2.6M244 81h2.6M244 96.3h2.6M244 93.7h2.6M244 91.2h2.6M244 88.7h2.6"/>
<path d="M244 83.6h2.6M46 111.5h2.5l.4-1 .6 2 .6-2 .7 2 .6-2 .6 2 .7-2 .6 2 .3-1h2.5M46 103.9h2.5l.4-1 .6 2 .6-2 .7 2 .6-2 .6 2 .7-2 .6 2 .3-1h2.5M46 119.1h2.5l.4-1 .6 2.1 .6-2.1 .7 2.1 .6-2.1 .6 2.1 .7-2.1 .6 2.1 .3-1.1h2.5M61.2 111.5h2.5M61.2 103.9h2.5M61.2 119.1h2.5M64.5 105.9l1.4 1.4M64.5 113.6l1.4 1.4M65 107l.9 .3M65 107l.5-.6 .4 .9M65 107h.7"/>
<path d="M65 114.6h.7M65.1 106.8h.6M65.1 114.4h.6M65.2 106.7h.4M65.2 114.7h.6M65.3 114.3h.3M65.3 107.1h.5M65.4 106.6h.2M65.4 114.2h.2M65.5 106.5h.1M65.5 114.1h.1M65.5 114.1l-.5 .5 .9 .4"/>
<path d="M65.5 114.1l.4 .9M65.5 114.8h.3M65.6 107.2h.2M65.6 105.8l1.4 1.4M65.6 113.4l1.4 1.4M65.8 114.9h.1M65.8 107.3h.1M66.1 106.8h.8M66.1 106.8l.9 .4M66.1 106.8l.6-.5 .3 .9M66.1 114.4h.8M66.1 114.4l.9 .4"/>
<path d="M66.3 106.7h.5M66.3 111.5h2.5M66.3 103.9h2.5M66.3 119.1h2.5M66.3 114.3h.5M66.4 106.6h.4M66.4 114.6h.5M66.4 114.2h.4M66.4 107h.5M66.5 106.5h.2M66.5 114.1h.2M66.6 106.4h.1"/>
<path d="M66.6 114h.1M66.7 113.9l-.6 .5M66.7 113.9l.3 .9M66.7 114.7h.3M66.7 107.1h.3M67 114.8h.1M67 107.2h.1M106.9 103.9h2.5M114.5 103.9h2.6M114.5 109v2.5l1 .3-2 .6 2 .7-2 .6 2 .6-2 .7 2 .6-2 .6 1 .4v2.5M155.2 103.9v3.6M155.2 111.5v2.6"/>
<path d="M170.4 106.4v3.1M170.4 111v3.1M190.7 116.6v2.5M203.4 114.1h2.5M203.4 111.5h2.5M244 114.1h2.6M244 111.5h2.6M244 109h2.6M244 106.4h2.6M244 103.9h2.6M244 101.4h2.6M64.5 121.2l1.4 1.4"/>
<path d="M65 122.2l.5-.5 .4 .9zM65 122.2h.7M65.2 122h.5M65.2 122.3h.6M65.3 121.9h.3M65.4 121.8h.2M65.5 122.4h.3M65.6 121.1l1.4 1.3M65.7 122.5h.1M66.1 122.1l.6-.5 .3 .8zM66.2 122h.6M66.3 121.9h.5"/>
<path d="M66.3 122.2h.6M66.4 121.8h.3M66.5 121.7h.2M66.6 122.3h.4M66.9 122.4h.1M73.9 121.7v2.5M114.5 121.7v2.5M170.4 121.7v2.5M68.8 159.8v2.5M84 142v3.1M84 146.6v3M96.7 152.2h1.6"/>
<path d="M100.3 152.2h1.5M117.1 142v3.1M117.1 146.6v3M127.2 159.8v2.5l1 .3-2 .6 2 .6-2 .7 2 .6-2 .6 2 .7-2 .6 1 .4v2.5M129.8 144.5v2.6M137.4 159.8v2.5l1 .3-2 .6 2 .6-2 .7 2 .6-2 .6 2 .7-2 .6 1 .4v2.5M145 154.7v2.5M86.6 169.9h5.1M86.6 175h5.1M86.6 164.8h5.1M109.4 169.9h5.1M109.4 175h5.1"/>
<path d="M109.4 164.8h5.1M84 192.8v2.5M86.6 185.2h5.1M109.4 185.2h5.1"/>
<circle cx="205" cy="55.7" r=".99"/>
</g>
<g fill="none" stroke="#c90d0c" stroke-width=".42">
<path d="M104.4 12.5h6.3v10.1h-6.3zM117.1 12.5h6.3v10.1h-6.3zM139.9 9.9h6.4v12.7h-6.4zM157.7 9.9h6.3v12.7h-6.3zM151.3 107.7h7.7M151.3 110.3h7.7M153.9 109h2.5M153.9 111.5h2.5"/>
<circle cx="109.4" cy="103.9" r=".13"/>
<circle cx="114.5" cy="103.9" r=".13"/>
</g>
<g fill="#c90d0c" stroke="#c90d0c" stroke-width=".21">
<path d="M82 146.1h4.1v.5h-4.1z"/>
<path d="M82 145.1h4.1v.5h-4.1z"/>
<path d="M115 146.1h4.1v.5h-4.1z"/>
<path d="M115 145.1h4.1v.5h-4.1z"/>
<path d="M168.4 110.5h4v.5h-4z"/>
<path d="M168.4 109.5h4v.5h-4z"/>
</g>
<g fill="none" stroke="#c90d0c" stroke-width=".61">
<path d="M108.2 15h1.2M108.2 17.6h1.2M120.9 15h1.2M120.9 17.6h1.2M143.7 15h1.3M143.7 17.6h1.3M143.7 12.5h1.3M161.5 15h1.3M161.5 17.6h1.3M161.5 12.5h1.3M108.2 20.1h1.2M120.9 20.1h1.2"/>
<path d="M143.7 20.1h1.3M161.5 20.1h1.3"/>
</g>
<g fill="none" stroke="#0dab76" stroke-width=".21">
<path d="M38.3 35.3h7.7M56.1 35.3h5.1M68.8 35.3h5.1v86.4M190.7 35.3v7.7M38.3 58.2h7.7M38.3 50.6h7.7M38.3 43h7.7M56.1 58.2h5.1M56.1 50.6h5.1M56.1 43h5.1M68.8 58.2h5.1M68.8 50.6h5.1"/>
<path d="M68.8 43h5.1M190.7 53.1v2.6h12.7M246.6 58.2h7.6M246.6 55.7h7.6M38.3 73.4h7.7M38.3 65.8h7.7M56.1 73.4h5.1M56.1 65.8h5.1M68.8 73.4h5.1M68.8 65.8h5.1M106.9 73.4h10.2M106.9 70.9h10.2"/>
<path d="M106.9 78.5h10.2M106.9 76h10.2M106.9 68.3h10.2M190.7 63.3h12.7M203.4 60.7h-5.1v10.2h5.1M246.6 73.4h7.6M246.6 65.8h7.6M246.6 63.3h7.6M246.6 60.7h7.6M246.6 70.9h7.6M246.6 78.5h7.6M246.6 68.3h7.6"/>
<path d="M38.3 88.7h7.7M38.3 81h7.7M38.3 96.3h7.7M56.1 88.7h5.1M56.1 81h5.1M56.1 96.3h5.1M68.8 88.7h5.1M68.8 81h5.1M68.8 96.3h5.1M99.3 98.8v5.1h7.6M106.9 81h10.2M137.4 98.8h-7.6v5.1h-12.7"/>
<path d="M170.4 98.8v7.6M246.6 88.7h7.6M246.6 81h7.6M246.6 96.3h7.6M246.6 93.7h7.6M246.6 83.6h7.6M246.6 86.1h7.6M246.6 91.2h7.6M38.3 103.9h7.7M38.3 111.5h7.7M38.3 119.1h7.7M56.1 103.9h5.1"/>
<path d="M56.1 111.5h5.1M56.1 119.1h5.1M68.8 103.9h5.1M68.8 111.5h5.1M68.8 119.1h5.1M114.5 119.1v2.6M122.1 103.9v5.1h-7.6M155.2 114.1v5h15.2M170.4 114.1v7.6M170.4 101.4h-15.2v2.5M203.4 111.5h-5.1v2.6M203.4 114.1h-12.7v2.5"/>
<path d="M246.6 103.9h7.6M246.6 111.5h7.6M246.6 114.1h7.6M246.6 109h7.6M246.6 106.4h7.6M117.1 139.5v2.5M84 142v-2.5h45.8v5M84 149.6v15.2h2.6M84 152.2h12.7M101.8 152.2h15.3M117.1 149.6v15.2h-2.6M137.4 157.2v2.6"/>
<path d="M145 157.2h-17.8v2.6M68.8 162.3v7.6h17.8M114.5 169.9h12.7M137.4 169.9v5.1h-22.9M86.6 185.2h-2.6v7.6"/>
</g>
<g fill="#0dab76" stroke="#0dab76" stroke-width=".21">
<circle cx="73.9" cy="43" r=".51"/>
<circle cx="73.9" cy="50.6" r=".51"/>
<circle cx="73.9" cy="58.2" r=".51"/>
<circle cx="73.9" cy="65.8" r=".51"/>
<circle cx="73.9" cy="73.4" r=".51"/>
<circle cx="73.9" cy="81" r=".51"/>
<circle cx="73.9" cy="88.7" r=".51"/>
<circle cx="73.9" cy="96.3" r=".51"/>
<circle cx="73.9" cy="103.9" r=".51"/>
<circle cx="73.9" cy="111.5" r=".51"/>
<circle cx="73.9" cy="119.1" r=".51"/>
<circle cx="170.4" cy="119.1" r=".51"/>
<circle cx="198.3" cy="114.1" r=".51"/>
<circle cx="117.1" cy="139.5" r=".51"/>
<circle cx="170.4" cy="101.4" r=".51"/>
<circle cx="198.3" cy="63.3" r=".51"/>
<circle cx="137.4" cy="157.2" r=".51"/>
<circle cx="122.1" cy="103.9" r=".51"/>
<circle cx="84" cy="152.2" r=".51"/>
<circle cx="117.1" cy="152.2" r=".51"/>
</g>
<g font-size="3.5">
<text x="3.5" y="205.4">22/11/2018</text>
<text x="21.9" y="205.4">18.45 /home/aherrero/Projects/TMR01_v2_Watch/Hardware/TMR1_v2/TMR1_v2.sch (Sheet: 1/1)</text>
</g>
<g font-size="2.5" fill="#808080">
<text x="38.3" y="35.3">D1</text>
<text x="188.1" y="32.6">VCC</text>
<text x="38.3" y="43">D2</text>
<text x="38.3" y="50.6">D3</text>
<text x="205.9" y="52.4">U1</text>
<text x="38.3" y="58.2">D4</text>
<text x="193.2" y="55.7">RST</text>
<text x="251.6" y="58.2">D2</text>
<text x="251.6" y="55.7">D3</text>
<text x="38.3" y="65.8">D5</text>
<text x="190.7" y="63.3">VCC</text>
<text x="251.6" y="60.7">D1</text>
<text x="251.6" y="63.3">D12</text>
<text x="251.6" y="65.8">SDA</text>
<text x="114.5" y="70.9">VCC</text>
<text x="114.5" y="68.4">MISO</text>
<text x="251.6" y="70.9">D5</text>
<text x="251.6" y="68.4">SCL</text>
<text x="38.3" y="73.4">D6</text>
<text x="114.5" y="76">MOSI</text>
<text x="114.5" y="73.4">SCK</text>
<text x="251.6" y="73.4">D4</text>
<text x="38.3" y="81.1">D7</text>
<text x="114.5" y="81.1">GND</text>
<text x="114.5" y="78.5">RST</text>
<text x="251.6" y="78.5">RX</text>
<text x="251.6" y="81.1">TX</text>
<text x="251.6" y="83.6">PUSH</text>
<text x="38.3" y="88.7">D8</text>
<text x="251.6" y="86.1">D11</text>
<text x="251.6" y="88.7">D10</text>
<text x="251.6" y="93.8">D8</text>
<text x="251.6" y="91.2">D9</text>
<text x="38.3" y="96.3">D9</text>
<text x="96.7" y="96">VCC</text>
<text x="132.3" y="98.8">PUSH</text>
<text x="167.8" y="96">VCC</text>
<text x="251.6" y="96.3">D7</text>
<text x="38.3" y="103.9">D10</text>
<text x="249.1" y="106.4">SS</text>
<text x="251.6" y="103.9">D6</text>
<text x="38.3" y="111.5">D11</text>
<text x="249.1" y="109">MOSI</text>
<text x="249.1" y="111.5">MISO</text>
<text x="38.3" y="119.1">D12</text>
<text x="205.9" y="119.1">ATMEGA328P_TQFP</text>
<text x="249.1" y="114.1">SCK</text>
<text x="187.9" y="121.2">GND</text>
<text x="71.1" y="126.3">GND</text>
<text x="111.7" y="126.3">GND</text>
<text x="167.6" y="126.3">GND</text>
<text x="127" y="149.1">GND</text>
<text x="142.4" y="154.4">VCC</text>
<text x="66.2" y="159.5">VCC</text>
<text x="117.1" y="169.9">SDA</text>
<text x="117.1" y="175">SCL</text>
<text x="81.3" y="197.4">GND</text>
</g>
<g font-size="2.3" fill="#808080">
<text x="91.7" y="161.6">U2</text>
<text x="91.7" y="190.3">MCP79410I/SN</text>
</g>
<g font-size="2.1" fill="#808080">
<text x="111.8" y="17.2">2</text>
<text x="111.8" y="14.7">3</text>
<text x="124.5" y="17.2">2</text>
<text x="124.5" y="14.7">3</text>
<text x="147.3" y="17.2">2</text>
<text x="147.3" y="14.7">3</text>
<text x="147.3" y="12.1">4</text>
<text x="165.1" y="17.2">2</text>
<text x="165.1" y="14.7">3</text>
<text x="165.1" y="12.1">4</text>
<text x="111.8" y="19.8">1</text>
<text x="124.5" y="19.8">1</text>
<text x="147.3" y="19.8">1</text>
<text x="165.1" y="19.8">1</text>
<text x="201.2" y="55.3">29</text>
<text x="208.3" y="56.4">PC6(/RESET)</text>
<text x="230.4" y="59">PC1(ADC1)</text>
<text x="230.4" y="56.4">PC0(ADC0)</text>
<text x="244.4" y="57.8">24</text>
<text x="244.4" y="55.3">23</text>
<text x="202.4" y="62.9">4*2</text>
<text x="203.2" y="60.4">18</text>
<text x="208.3" y="64">VCC</text>
<text x="208.3" y="61.5">AVCC</text>
<text x="230.4" y="64">PC3(ADC3)</text>
<text x="230.4" y="61.5">PC2(ADC2)</text>
<text x="244.4" y="65.5">27</text>
<text x="244.4" y="62.9">26</text>
<text x="244.4" y="60.4">25</text>
<text x="203.2" y="70.5">20</text>
<text x="208.3" y="71.7">AREF</text>
<text x="225.4" y="66.6">PC4(ADC4/SDA)</text>
<text x="225.7" y="69.1">PC5(ADC5/SCL)</text>
<text x="236" y="71.7">ADC6</text>
<text x="244.4" y="70.5">19</text>
<text x="244.4" y="68">28</text>
<text x="236" y="74.2">ADC7</text>
<text x="244.4" y="73.1">22</text>
<text x="204.4" y="80.7">7</text>
<text x="208.3" y="81.8">PB6(XTAL1/TOSC1)</text>
<text x="231.6" y="79.3">PD0(RXD)</text>
<text x="231.8" y="81.8">PD1(TXD)</text>
<text x="244.4" y="83.2">32</text>
<text x="244.4" y="80.7">31</text>
<text x="244.4" y="78.2">30</text>
<text x="204.4" y="85.8">8</text>
<text x="208.3" y="86.9">PB7(XTAL2/TOSC2)</text>
<text x="228.6" y="89.4">PD4(XCK/T0)</text>
<text x="231.5" y="86.9">PD3(INT1)</text>
<text x="231.5" y="84.4">PD2(INT0)</text>
<text x="244.4" y="88.3">2</text>
<text x="244.4" y="85.8">1</text>
<text x="231.4" y="94.5">PD6(AIN0)</text>
<text x="233.6" y="92">PD5(T1)</text>
<text x="244.4" y="95.9">11</text>
<text x="244.4" y="93.4">10</text>
<text x="244.4" y="90.9">9</text>
<text x="231.4" y="97.1">PD7(AIN1)</text>
<text x="244.4" y="101">12</text>
<text x="227" y="107.2">PB2(SS/OC1B)</text>
<text x="230.4" y="104.7">PB1(OC1A)</text>
<text x="232.7" y="102.1">PB0(ICP)</text>
<text x="244.4" y="106.1">14</text>
<text x="244.4" y="103.6">13</text>
<text x="202.4" y="113.7">3*2</text>
<text x="203.2" y="111.2">21</text>
<text x="208.3" y="112.3">AGND</text>
<text x="225.8" y="109.8">PB3(MOSI/OC2)</text>
<text x="230.8" y="112.3">PB4(MISO)</text>
<text x="244.4" y="113.7">17</text>
<text x="244.4" y="111.2">16</text>
<text x="244.4" y="108.6">15</text>
<text x="208.3" y="114.8">GND</text>
<text x="231.8" y="114.8">PB5(SCK)</text>
<text x="88.1" y="164.5">1</text>
<text x="94" y="165.6">X1</text>
<text x="104.5" y="165.6">X2</text>
<text x="111.8" y="164.5">2</text>
<text x="88.1" y="169.6">8</text>
<text x="94" y="170.7">VCC</text>
<text x="102.7" y="170.7">SDA</text>
<text x="111.8" y="169.6">5</text>
<text x="88.1" y="174.7">3</text>
<text x="94" y="175.8">VBAT</text>
<text x="103" y="175.8">SCL</text>
<text x="111.8" y="174.7">6</text>
<text x="88.1" y="184.8">4</text>
<text x="94" y="185.9">VSS</text>
<text x="102.6" y="185.9">MFP</text>
<text x="111.8" y="184.8">7</text>
</g>
</svg>
